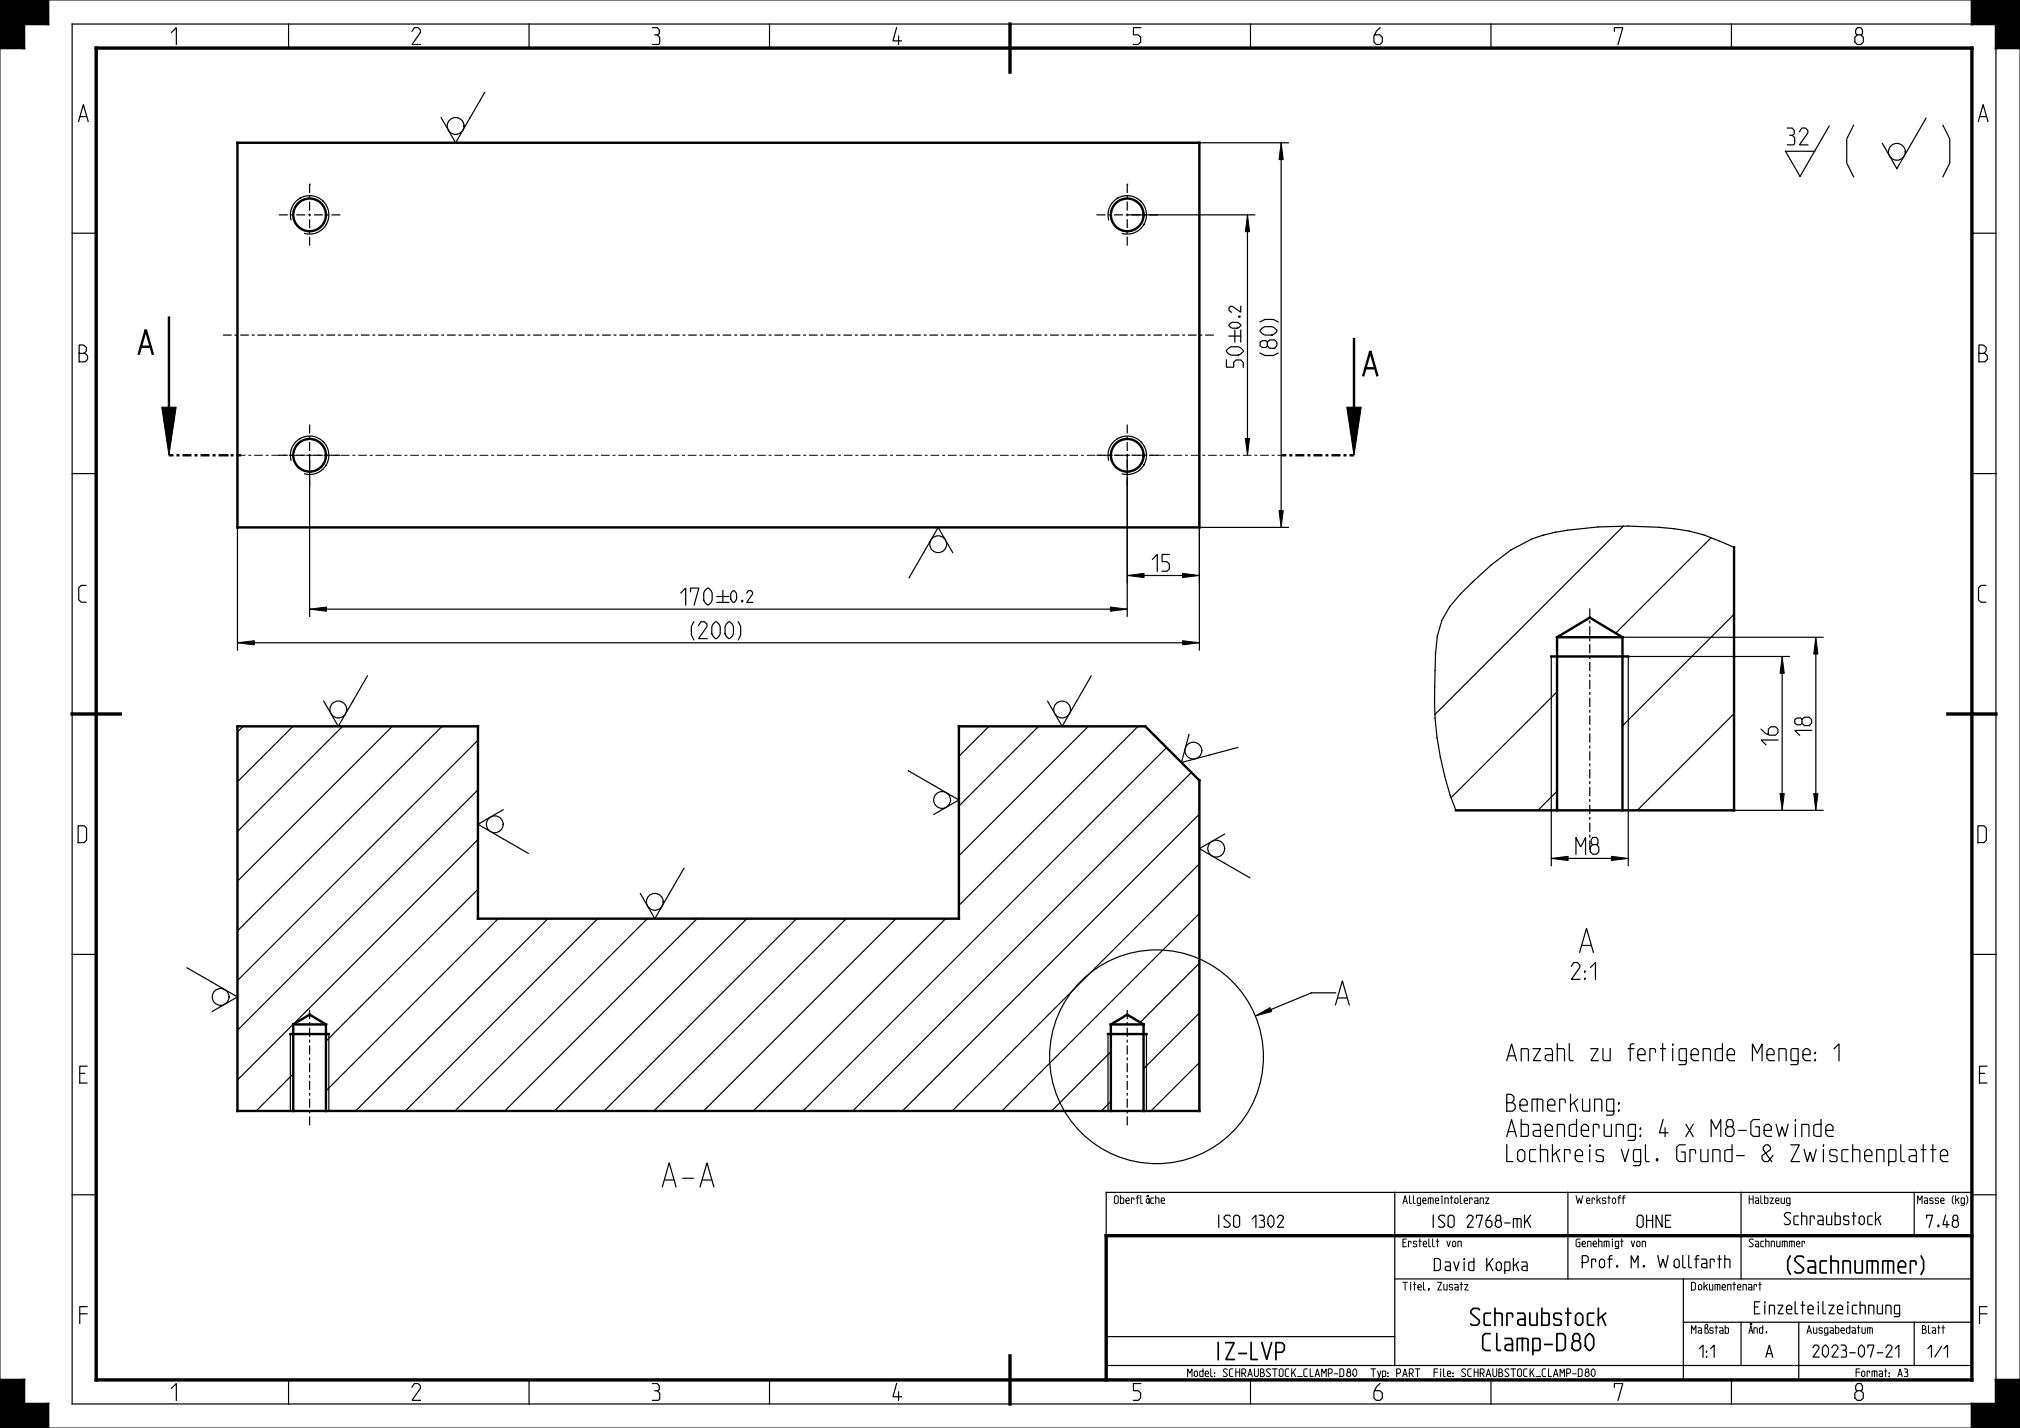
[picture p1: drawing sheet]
<svg xmlns="http://www.w3.org/2000/svg" width="420mm" height="297mm" viewBox="0 0 420 297" stroke-linecap="round" stroke-linejoin="round" font-family="sans-serif">
<g fill="#000">
<path d="M0 0h10v5h-5v5h-5zM410 0h10v10h-5v-5h-5zM266.4 29.7l.4 3.5h-.9zM259.4 44.7l.4 3.5h-.9zM33.6 84.7h3l-1.5 10zM258.9 91.2h.9l-.4 3.5zM280 84.7h3l-1.5 10zM265.9 106.2h.9l-.4 3.5zM49.4 133.7l3.5-.4v.8zM64.4 126.7l3.5-.4v.8zM230.9 126.3l3.5 .4-3.5 .4zM245.9 133.3l3.5 .4-3.5 .4z"/>
<path d="M370.5 136.5l.5 3.5h-.9zM377.5 132.5l.5 3.5h-.9zM370.1 165h.9l-.5 3.5zM377.1 165h.9l-.5 3.5zM261 211.3l3.1-1.7 .3 .8zM0 287h5v5h5v5h-10zM415 287h5v10h-10v-5h5z"/>
</g>
<g fill="none" stroke="#000" stroke-width=".21">
<path d="M0 0h10v5h-5v5h-5zM0 10v277M10 0h400M410 0h10v10h-5v-5h-5zM420 10v277M266.4 29.7l.4 3.5h-.9zM259.4 44.7l.4 3.5h-.9zM33.6 84.7h3l-1.5 10zM50.1 94.7h.9M51.6 94.7h.6M52.8 94.7h1.8M55.2 94.7h.6"/>
<path d="M56.4 94.7h1.8M58.8 94.7h.6M60 94.7h1.9M62.5 94.7h.6M63.7 94.7h1.8M66.1 94.7h.6M67.3 94.7h1.8M69.7 94.7h.6M70.9 94.7h1.8M73.3 94.7h.6M74.5 94.7h1.8M76.9 94.7h.6"/>
<path d="M78.1 94.7h1.8M80.5 94.7h.6M81.7 94.7h1.8M84.1 94.7h.6M85.3 94.7h1.8M87.7 94.7h.6M88.9 94.7h1.8M91.3 94.7h.6M92.5 94.7h1.8M94.9 94.7h.6M96.1 94.7h1.8M98.5 94.7h.6"/>
<path d="M99.7 94.7h1.8M102.1 94.7h.6M103.3 94.7h1.8M105.7 94.7h.6M106.9 94.7h1.8M109.3 94.7h.6M110.5 94.7h1.8M112.9 94.7h.6M114.1 94.7h1.9M116.6 94.7h.6M117.8 94.7h1.8M120.2 94.7h.6"/>
<path d="M121.4 94.7h1.8M123.8 94.7h.6M125 94.7h1.8M127.4 94.7h.6M128.6 94.7h1.8M131 94.7h.6M132.2 94.7h1.8M134.6 94.7h.6M135.8 94.7h1.8M138.2 94.7h.6M139.4 94.7h1.8M141.8 94.7h.6"/>
<path d="M143 94.7h1.8M145.4 94.7h.6M146.6 94.7h1.8M149 94.7h.6M150.2 94.7h1.8M152.6 94.7h.6M153.8 94.7h1.8M156.2 94.7h.6M157.4 94.7h1.8M159.8 94.7h.6M161 94.7h1.8M163.4 94.7h.6"/>
<path d="M164.6 94.7h1.8M167 94.7h.6M168.2 94.7h1.8M170.6 94.7h.7M171.9 94.7h1.8M174.3 94.7h.6M175.5 94.7h1.8M177.9 94.7h.6M179.1 94.7h1.8M181.5 94.7h.6M182.7 94.7h1.8M185.1 94.7h.6"/>
<path d="M186.3 94.7h1.8M188.7 94.7h.6M189.9 94.7h1.8M192.3 94.7h.6M193.5 94.7h1.8M195.9 94.7h.6M197.1 94.7h1.8M199.5 94.7h.6M200.7 94.7h1.8M203.1 94.7h.6M204.3 94.7h1.8M206.7 94.7h.6"/>
<path d="M207.9 94.7h1.8M210.3 94.7h.6M211.5 94.7h1.8M213.9 94.7h.6M215.1 94.7h1.8M217.5 94.7h.6M218.7 94.7h1.8M221.1 94.7h.6M222.3 94.7h1.8M224.7 94.7h.6M225.9 94.7h1.9M228.4 94.7h.6"/>
<path d="M229.6 94.7h1.8M232 94.7h.6M233.2 94.7h1.8M235.6 94.7h.6M236.8 94.7h1.8M239.2 94.7h.6M240.4 94.7h1.8M242.8 94.7h.6M244 94.7h1.8M246.4 94.7h.6M247.6 94.7h1.8M250 94.7h.6"/>
<path d="M251.2 94.7h1.8M253.6 94.7h.6M254.8 94.7h1.8M257.2 94.7h.6M258.4 94.7h1.8M258.9 91.2h.9l-.4 3.5zM260.8 94.7h.6M262 94.7h1.8M264.4 94.7h.6M265.6 94.7h.9M280 84.7h3l-1.5 10zM265.9 106.2h.9l-.4 3.5z"/>
<path d="M49.4 133.7l3.5-.4v.8zM64.4 126.7l3.5-.4v.8zM230.9 126.3l3.5 .4-3.5 .4zM245.9 133.3l3.5 .4-3.5 .4zM370.5 136.5l.5 3.5h-.9zM377.5 132.5l.5 3.5h-.9zM370.1 165h.9l-.5 3.5zM377.1 165h.9l-.5 3.5zM261 211.3l3.1-1.7 .3 .8zM0 287h5v5h5v5h-10zM10 297h400M415 287h5v10h-10v-5h5z"/>
</g>
<g fill="none" stroke="#000" stroke-width=".5">
<path d="M0 0h10v5h-5v5h-5zM410 0h10v10h-5v-5h-5zM28.9 73.6l1.4-5 1.4 5M29.4 72.1h1.9M35.1 66.1v18.6M281.5 70.5v14.2M283.5 78l1.4-5 1.4 5M284 76.6h1.9M35.1 94.7h1M36.7 94.7h.6M37.9 94.7h1.9M40.4 94.7h.7"/>
<path d="M41.7 94.7h1.9M44.2 94.7h.6M45.4 94.7h1.9M47.3 94.7h.1M47.9 94.7h.7M49.2 94.7h.9M266.5 94.7h1M268.1 94.7h.6M269.3 94.7h1.9M271.8 94.7h.7M273.1 94.7h1.9M275.6 94.7h.6"/>
<path d="M276.8 94.7h1.9M279.3 94.7h.7M280.6 94.7h.9M360.5 113.8v54.7h-57.8M322.5 136.5h16M323.7 132.5l6.8-4 6.8 4M323.7 132.5v36M323.7 132.5h13.6M337.3 132.5v36M49.4 151.1h50v40h100v-40h38.7l11.3 11.2v68.8h-200zM61 213.1v18M61 213.1l3.4-2.1 3.4 2.1"/>
<path d="M61 213.1h6.8M67.8 213.1v18M231 213.1h6.8M231 213.1l3.4-2.1 3.4 2.1M231 213.1v18M237.8 213.1v18M0 287h5v5h5v5h-10zM415 287h5v10h-10v-5h5z"/>
</g>
<g fill="none" stroke="#000" stroke-width=".25">
<path d="M60 5v5M100.8 19.2l-6.1 10.5-3-5.2M110 5v5M160 5v5M260 5v5M310 5v5M360 5v5M410 5h-395v287h395M415 10v277M249.4 29.7h18.5M266.4 33.2v73M380.3 26.2l-6 10.5-3.1-5.2"/>
<path d="M385.4 26l-1.4 2.9v5l1.4 2.9M400.5 24.6l-6.1 10.5-3-5.3M15 48.5h5M234.4 44.7h26.5M259.4 48.2v43M410 48.5h5M49.4 69.8v65.4M249.4 69.8v65.4M256.7 68.7v2.4M258 68.7v2.4M15 98.5h5M64.4 94.8v33.4"/>
<path d="M234.4 94.8v33.4M410 98.5h5M198.1 114.9l-3-5.2-6.1 10.5M249.4 109.7h18.5M337.5 109.4l-39.1 39.2M355.8 111.8l-19.9 19.9M360.5 113.8l-2.9-1.2a33.4 33.4 0 0 0-12.7-2.9 78.7 78.7 0 0 0-24 1.6l-2.3 .8-4.5 2.3a68.6 68.6 0 0 0-12.7 11.8l-1.6 2.8-1 3.3a108.6 108.6 0 0 0 0 21.1 65.5 65.5 0 0 0 3.9 15.1M52.9 133.7h193M67.9 126.7h163M149.1 124.1h2.4M149.1 125.3h2.4M322.5 136.5v32"/>
<path d="M337.4 132.5h41.6M338.5 136.5v32M338.6 136.5h33.4M360.5 127.8l-23.2 23.2M377.5 136v29M50.6 151.1l-1.2 1.2M60.9 151.1l-11.5 11.5M71.2 151.1l-21.8 21.8M76.4 140.6l-6.1 10.5-3-5.3M81.6 151.1l-32.2 32.2M91.9 151.1l-42.5 42.5M99.4 153.9l-50 50"/>
<path d="M205.6 151.1l-6.2 6.2M216 151.1l-16.6 16.5M226.3 151.1l-26.9 26.9M226.9 140.6l-6.1 10.5-3-5.3M236.6 151.1l-37.2 37.2M242.5 155.5l-75.5 75.6M247.2 152.8l-1.5 5.8 11.6-3.1M323.7 143.9l-22 22M360.5 148.4l-20.1 20.1M370.5 140v25M99.4 164.3l-50 50M99.4 174.6l-50 50"/>
<path d="M104.6 168.4l-5.2 3 10.5 6.1M188.9 160.3l10.5 6.1-5.3 3M247.7 160.7l-70.4 70.4M249.4 169.3l-61.8 61.8M249.4 179.7l-51.4 51.4M254.6 173.5l-5.2 3 10.5 6.1M323.7 164.6l-3.9 3.9M360.6 168.5h18.4M15 198.5h5M99.4 185l-31.6 31.6M103.6 191.1l-35.8 35.8M113.9 191.1l-40 40"/>
<path d="M124.3 191.1l-40 40M134.6 191.1l-40 40M142.2 180.6l-6 10.5-3.1-5.3M144.9 191.1l-40 40M155.3 191.1l-40 40M165.6 191.1l-40 40M176 191.1l-40 40M186.3 191.1l-40 40M196.6 191.1l-40 40M249.4 190l-41.1 41.1M410 198.5h5M38.9 201.3l10.5 6-5.3 3.1"/>
<path d="M231 218.7l-12.4 12.4M249.4 200.3l-12.3 12.3M249.4 210.7l-11.6 11.6M277.7 206.5h-5l-8.5 3.5M61 223.4l-7.7 7.7M231 229.1l-2 2M249.4 221l-10.1 10.1M15 248.5h5M230 257h180M230 248h180v39h-180zM290 248v36M326 248v18"/>
<path d="M362 248v18M398 248v9M410 248.5h5M230 278h60M290 266h120M350 275h60M350 266v21M362 275v9M374 275v12M398 275v9M60 287v5M110 287v5"/>
<path d="M160 287v5M230 284h180M260 287v5M310 287v5M360 287v5"/>
<circle cx="94.7" cy="26.2" r="1.75"/>
<circle cx="394.4" cy="31.6" r="1.75"/>
<circle cx="195.1" cy="113.2" r="1.75"/>
<circle cx="70.3" cy="147.6" r="1.75"/>
<circle cx="220.8" cy="147.6" r="1.75"/>
<circle cx="248.1" cy="156.1" r="1.75"/>
<circle cx="102.9" cy="171.4" r="1.75"/>
<circle cx="195.9" cy="166.4" r="1.75"/>
<circle cx="252.9" cy="176.5" r="1.75"/>
<circle cx="136.2" cy="187.6" r="1.75"/>
<circle cx="45.9" cy="207.3" r="1.75"/>
<circle cx="240.5" cy="219.8" r="22.2"/>
</g>
<path d="M20 10h390v277h-390zM210 5v10M15 148.5h10M405 148.5h10M410 257h-180v30M210 282v10" fill="none" stroke="#000" stroke-width=".7"/>
<!-- layer: 00_STD_ACHSEN -->
<g fill="none" stroke="#000" stroke-width=".25">
<path d="M46.4 69.7h1.8M48.8 69.7h.6M50 69.7h1.8M52.3 69.7h.6M53.5 69.7h1.8M55.9 69.7h.6M57.1 69.7h1.8M59.5 69.7h.6M60.7 69.7h1.8M63.1 69.7h.6M64.3 69.7h1.8M66.7 69.7h.6"/>
<path d="M67.9 69.7h1.8M70.3 69.7h.6M71.5 69.7h1.7M73.8 69.7h.6M75 69.7h1.8M77.4 69.7h.6M78.6 69.7h1.8M81 69.7h.6M82.2 69.7h1.8M84.6 69.7h.6M85.8 69.7h1.8M88.2 69.7h.6"/>
<path d="M89.4 69.7h1.8M91.8 69.7h.6M92.9 69.7h1.8M95.3 69.7h.6M96.5 69.7h1.8M98.9 69.7h.6M100.1 69.7h1.8M102.5 69.7h.6M103.7 69.7h1.8M106.1 69.7h.6M107.3 69.7h1.8M109.7 69.7h.6"/>
<path d="M110.9 69.7h1.8M113.3 69.7h.5M114.4 69.7h1.8M116.8 69.7h.6M118 69.7h1.8M120.4 69.7h.6M121.6 69.7h1.8M124 69.7h.6M125.2 69.7h1.8M127.6 69.7h.6M128.8 69.7h1.8M131.2 69.7h.6"/>
<path d="M132.4 69.7h1.8M134.7 69.7h.6M135.9 69.7h1.8M138.3 69.7h.6M139.5 69.7h1.8M141.9 69.7h.6M143.1 69.7h1.8M145.5 69.7h.6M146.7 69.7h1.8M149.1 69.7h.6M150.3 69.7h1.8M152.7 69.7h.6"/>
<path d="M153.9 69.7h1.7M156.2 69.7h.6M157.4 69.7h1.8M159.8 69.7h.6M161 69.7h1.8M163.4 69.7h.6M164.6 69.7h1.8M167 69.7h.6M168.2 69.7h1.8M170.6 69.7h.6M171.8 69.7h1.8M174.2 69.7h.6"/>
<path d="M175.3 69.7h1.8M177.7 69.7h.6M178.9 69.7h1.8M181.3 69.7h.6M182.5 69.7h1.8M184.9 69.7h.6M186.1 69.7h1.8M188.5 69.7h.6M189.7 69.7h1.8M192.1 69.7h.6M193.3 69.7h1.8M195.6 69.7h.6"/>
<path d="M196.8 69.7h1.8M199.2 69.7h.6M200.4 69.7h1.8M202.8 69.7h.6M204 69.7h1.8M206.4 69.7h.6M207.6 69.7h1.8M210 69.7h.6M211.2 69.7h1.8M213.6 69.7h.6M214.8 69.7h1.7M217.1 69.7h.6"/>
<path d="M218.3 69.7h1.8M220.7 69.7h.6M221.9 69.7h1.8M224.3 69.7h.6M225.5 69.7h1.8M227.9 69.7h.6M229.1 69.7h1.8M231.5 69.7h.6M232.7 69.7h1.8M235.1 69.7h.6M236.2 69.7h1.8M238.6 69.7h.6"/>
<path d="M239.8 69.7h1.8M242.2 69.7h.6M243.4 69.7h1.8M245.8 69.7h.6M247 69.7h1.8M249.4 69.7h.6M250.6 69.7h1.8"/>
</g>
<!-- layer: 01_ACHSEN -->
<g fill="none" stroke="#000" stroke-width=".25">
<path d="M64.4 38.3h.1M64.4 38.3v1.9M234.4 38.3h.1M234.4 38.3v1.9M58 44.7h1.8M60.4 44.7h.6M60.5 45.7a4 4 0 0 1 3.5-5 4 4 0 0 1 4.4 4.3 4 4 0 0 1-5.1 3.6M61.6 44.7h1.9M64.1 44.7h.6M64.4 40.7v.6M64.4 41.9v1.9M64.4 44.4v.6"/>
<path d="M64.4 45.6v1.8M64.4 48v.6M64.4 49.2v1.9M65.3 44.7h1.8M67.7 44.7h.6M68.9 44.7h1.9M228 44.7h1.8M230.4 44.7h.6M230.5 45.7a4 4 0 0 1 3.5-5 4 4 0 0 1 4.4 4.3 4 4 0 0 1-5.1 3.6M231.6 44.7h1.9M234.1 44.7h.6M234.4 40.7v.6"/>
<path d="M234.4 41.9v1.9M234.4 44.4v.6M234.4 45.6v1.8M234.4 48v.6M234.4 49.2v1.9M235.3 44.7h1.8M237.7 44.7h.6M238.9 44.7h1.9M58 94.7h1.8M60.4 94.7h.6M60.5 95.7a4 4 0 0 1 3.5-5 4 4 0 0 1 4.4 4.3 4 4 0 0 1-5.1 3.6M61.6 94.7h1.9"/>
<path d="M64.1 94.7h.6M64.4 88.3v1.9M64.4 90.7v.6M64.4 91.9v1.9M64.4 94.4v.6M64.4 95.6v1.8M64.4 98v.6M64.4 99.2v1.9M65.3 94.7h1.8M67.7 94.7h.6M68.9 94.7h1.9M228 94.7h1.8"/>
<path d="M230.4 94.7h.6M230.5 95.7a4 4 0 0 1 3.5-5 4 4 0 0 1 4.4 4.3 4 4 0 0 1-5.1 3.6M231.6 94.7h1.9M234.1 94.7h.6M234.4 88.3v1.9M234.4 90.7v.6M234.4 91.9v1.9M234.4 94.4v.6M234.4 95.6v1.8M234.4 98v.6M234.4 99.2v1.9M235.3 94.7h1.8"/>
<path d="M237.7 94.7h.6M238.9 94.7h1.9M330.5 126.5v2M330.5 129.1v.6M330.5 130.2v2M330.5 132.8v.6M330.5 134v1.9M330.5 136.5v.6M330.5 137.7v1.9M330.5 140.2v.6M330.5 141.4v1.9M330.5 143.9v.6"/>
<path d="M330.5 145.1v1.9M330.5 147.6v.6M330.5 148.8v1.9M330.5 151.3v.6M330.5 152.5v2M330.5 155.1v.5M330.5 156.2v2M330.5 158.8v.6M330.5 160v1.9M330.5 162.5v.6M330.5 163.7v1.9M330.5 166.2v.6"/>
<path d="M330.5 167.4v1.9M330.5 169.9v.6M330.5 171.1v1.9M330.5 173.6v.6M330.5 174.8v1.9M60.4 215.1v16M64.4 210.1v1.9M64.4 212.6v.6M64.4 213.7v1.9M64.4 216.2v.6M64.4 217.4v1.9M64.4 219.9v.6"/>
<path d="M68.4 215.1v16M230.4 215.1v16M234.4 210.1v1.9M234.4 212.6v.6M234.4 213.7v1.9M234.4 216.2v.6M234.4 217.4v1.9M234.4 219.9v.6M238.4 215.1v16M64.4 221.1v1.9M64.4 223.6v.6M64.4 224.8v1.9"/>
<path d="M64.4 227.3v.6M64.4 228.5v1.9M64.4 231v.6M64.4 232.2v1.9M234.4 221.1v1.9M234.4 223.6v.6M234.4 224.8v1.9M234.4 227.3v.6M234.4 228.5v1.9M234.4 231v.6M234.4 232.2v1.9"/>
</g>
<g fill="none" stroke="#000" stroke-width=".5">
<path d="M60.4 215.1h8M230.4 215.1h8"/>
<circle cx="64.4" cy="44.7" r="3.4"/>
<circle cx="234.4" cy="44.7" r="3.4"/>
<circle cx="64.4" cy="94.7" r="3.4"/>
<circle cx="234.4" cy="94.7" r="3.4"/>
</g>
<!-- layer: 02_ALLE_KE -->
<path d="M49.4 29.7h200v80h-200z" fill="none" stroke="#000" stroke-width=".5"/>
<!-- layer: 04_ZCHNBEMASSUNG -->
<path d="M234.4 119.7l3.5-.4v.8zM245.9 119.3l3.5 .4-3.5 .4zM322.5 178.5l3.5-.4v.9zM335 178.1l3.5 .4-3.5 .5z" fill="#000"/>
<path d="M234.4 119.7l3.5-.4v.8zM245.9 119.3l3.5 .4-3.5 .4zM322.5 178.5l3.5-.4v.9zM335 178.1l3.5 .4-3.5 .5z" fill="none" stroke="#000" stroke-width=".21"/>
<path d="M234.4 99.9v21.3M237.9 119.7h8M249.4 109.8v11.4M322.5 168.6v11.4M326 178.5h9M338.5 168.6v11.4" fill="none" stroke="#000" stroke-width=".25"/>
<text font-size="13" x="405.5" y="36">)</text>
<g font-size="6.5">
<text x="328.8" y="198.1">A</text>
<text x="277.7" y="209">A</text>
<text x="138.2" y="246.8">A-A</text>
</g>
<g font-size="4.6">
<text x="35" y="9.3">1</text>
<text x="85" y="9.3">2</text>
<text x="135" y="9.3">3</text>
<text x="185" y="9.3">4</text>
<text x="235" y="9.3">5</text>
<text x="285" y="9.3">6</text>
<text x="335" y="9.3">7</text>
<text x="385" y="9.3">8</text>
<text x="16.1" y="25.3">A</text>
<text x="411.1" y="25.3">A</text>
<text x="371.6" y="30.1">32</text>
<text x="16.1" y="75.3">B</text>
<text x="258.5" y="76.4" transform="rotate(-90 258.5 76.4)">50</text>
<text x="265.5" y="73.9" transform="rotate(-90 265.5 73.9)">(80)</text>
<text x="411.1" y="75.3">B</text>
<text x="239.6" y="118.8">15</text>
<text x="16.1" y="125.3">C</text>
<text x="141.6" y="125.8">170</text>
<text x="411.1" y="125.3">C</text>
<text x="143.7" y="132.8">(200)</text>
<text x="369.7" y="154.9" transform="rotate(-90 369.7 154.9)">16</text>
<text x="376.7" y="152.9" transform="rotate(-90 376.7 152.9)">18</text>
<text x="16.1" y="175.3">D</text>
<text x="327.7" y="177.7">M8</text>
<text x="411.1" y="175.3">D</text>
<text x="324.5" y="203.7">2:1</text>
<text x="312.6" y="220.6">Anzahl zu fertigende Menge: 1</text>
<text x="16.1" y="225.3">E</text>
<text x="411.1" y="225.3">E</text>
<text x="312.6" y="231.1">Bemerkung:</text>
<text x="312.6" y="236.3">Abaenderung: 4 x M8-Gewinde</text>
<text x="312.6" y="241.6">Lochkreis vgl. Grund- &amp; Zwischenplatte</text>
<text x="369.6" y="264.8">(Sachnummer)</text>
<text x="16.1" y="275.2">F</text>
<text x="303.6" y="275.6">Schraubstock</text>
<text x="411.1" y="275.2">F</text>
<text x="307.7" y="280.9">Clamp-D80</text>
<text x="251.8" y="282.8">IZ-LVP</text>
<text x="35" y="291.2">1</text>
<text x="85" y="291.2">2</text>
<text x="135" y="291.2">3</text>
<text x="185" y="291.2">4</text>
<text x="235" y="291.2">5</text>
<text x="285" y="291.2">6</text>
<text x="335" y="291.2">7</text>
<text x="385" y="291.2">8</text>
</g>
<g font-size="3.3">
<text x="252.2" y="255.3">ISO 1302</text>
<text x="297.3" y="255.3">ISO 2768-mK</text>
<text x="340.1" y="255.3">OHNE</text>
<text x="370.5" y="254.7">Schraubstock</text>
<text x="400.1" y="255.3">7.48</text>
<text x="328.5" y="263.7">Prof. M. Wollfarth</text>
<text x="297.3" y="264.3">David Kopka</text>
<text x="361.5" y="273.3">Einzelteilzeichnung</text>
<text x="352.1" y="282.3">1:1</text>
<text x="367" y="282.3">A</text>
<text x="376.2" y="282.3">2023-07-21</text>
<text x="400.4" y="282.3">1/1</text>
</g>
<g font-size="3.2">
<text x="258" y="68.3" transform="rotate(-90 258 68.3)">0.2</text>
<text x="151.9" y="125.3">0.2</text>
</g>
<g font-size="2.1">
<text x="231.4" y="250.3">Oberfläche</text>
<text x="291.4" y="250.3">Allgemeintoleranz</text>
<text x="327.4" y="250.3">Werkstoff</text>
<text x="363.4" y="250.3">Halbzeug</text>
<text x="397.8" y="250.3">Masse (kg)</text>
<text x="291.4" y="259.3">Erstellt von</text>
<text x="327.4" y="259.3">Genehmigt von</text>
<text x="363.4" y="259.3">Sachnummer</text>
<text x="291.4" y="268.3">Titel, Zusatz</text>
<text x="351.4" y="268.3">Dokumentenart</text>
<text x="351.4" y="277.3">Maßstab</text>
<text x="363.4" y="277.3">Änd.</text>
<text x="375.4" y="277.3">Ausgabedatum</text>
<text x="399.4" y="277.3">Blatt</text>
<text x="246.1" y="286.3">Model: SCHRAUBSTOCK_CLAMP-D80</text>
<text x="284.6" y="286.3">Typ: PART</text>
<text x="297.3" y="286.3">File: SCHRAUBSTOCK_CLAMP-D80</text>
<text x="385.1" y="286.3">Format: A3</text>
</g>
</svg>
